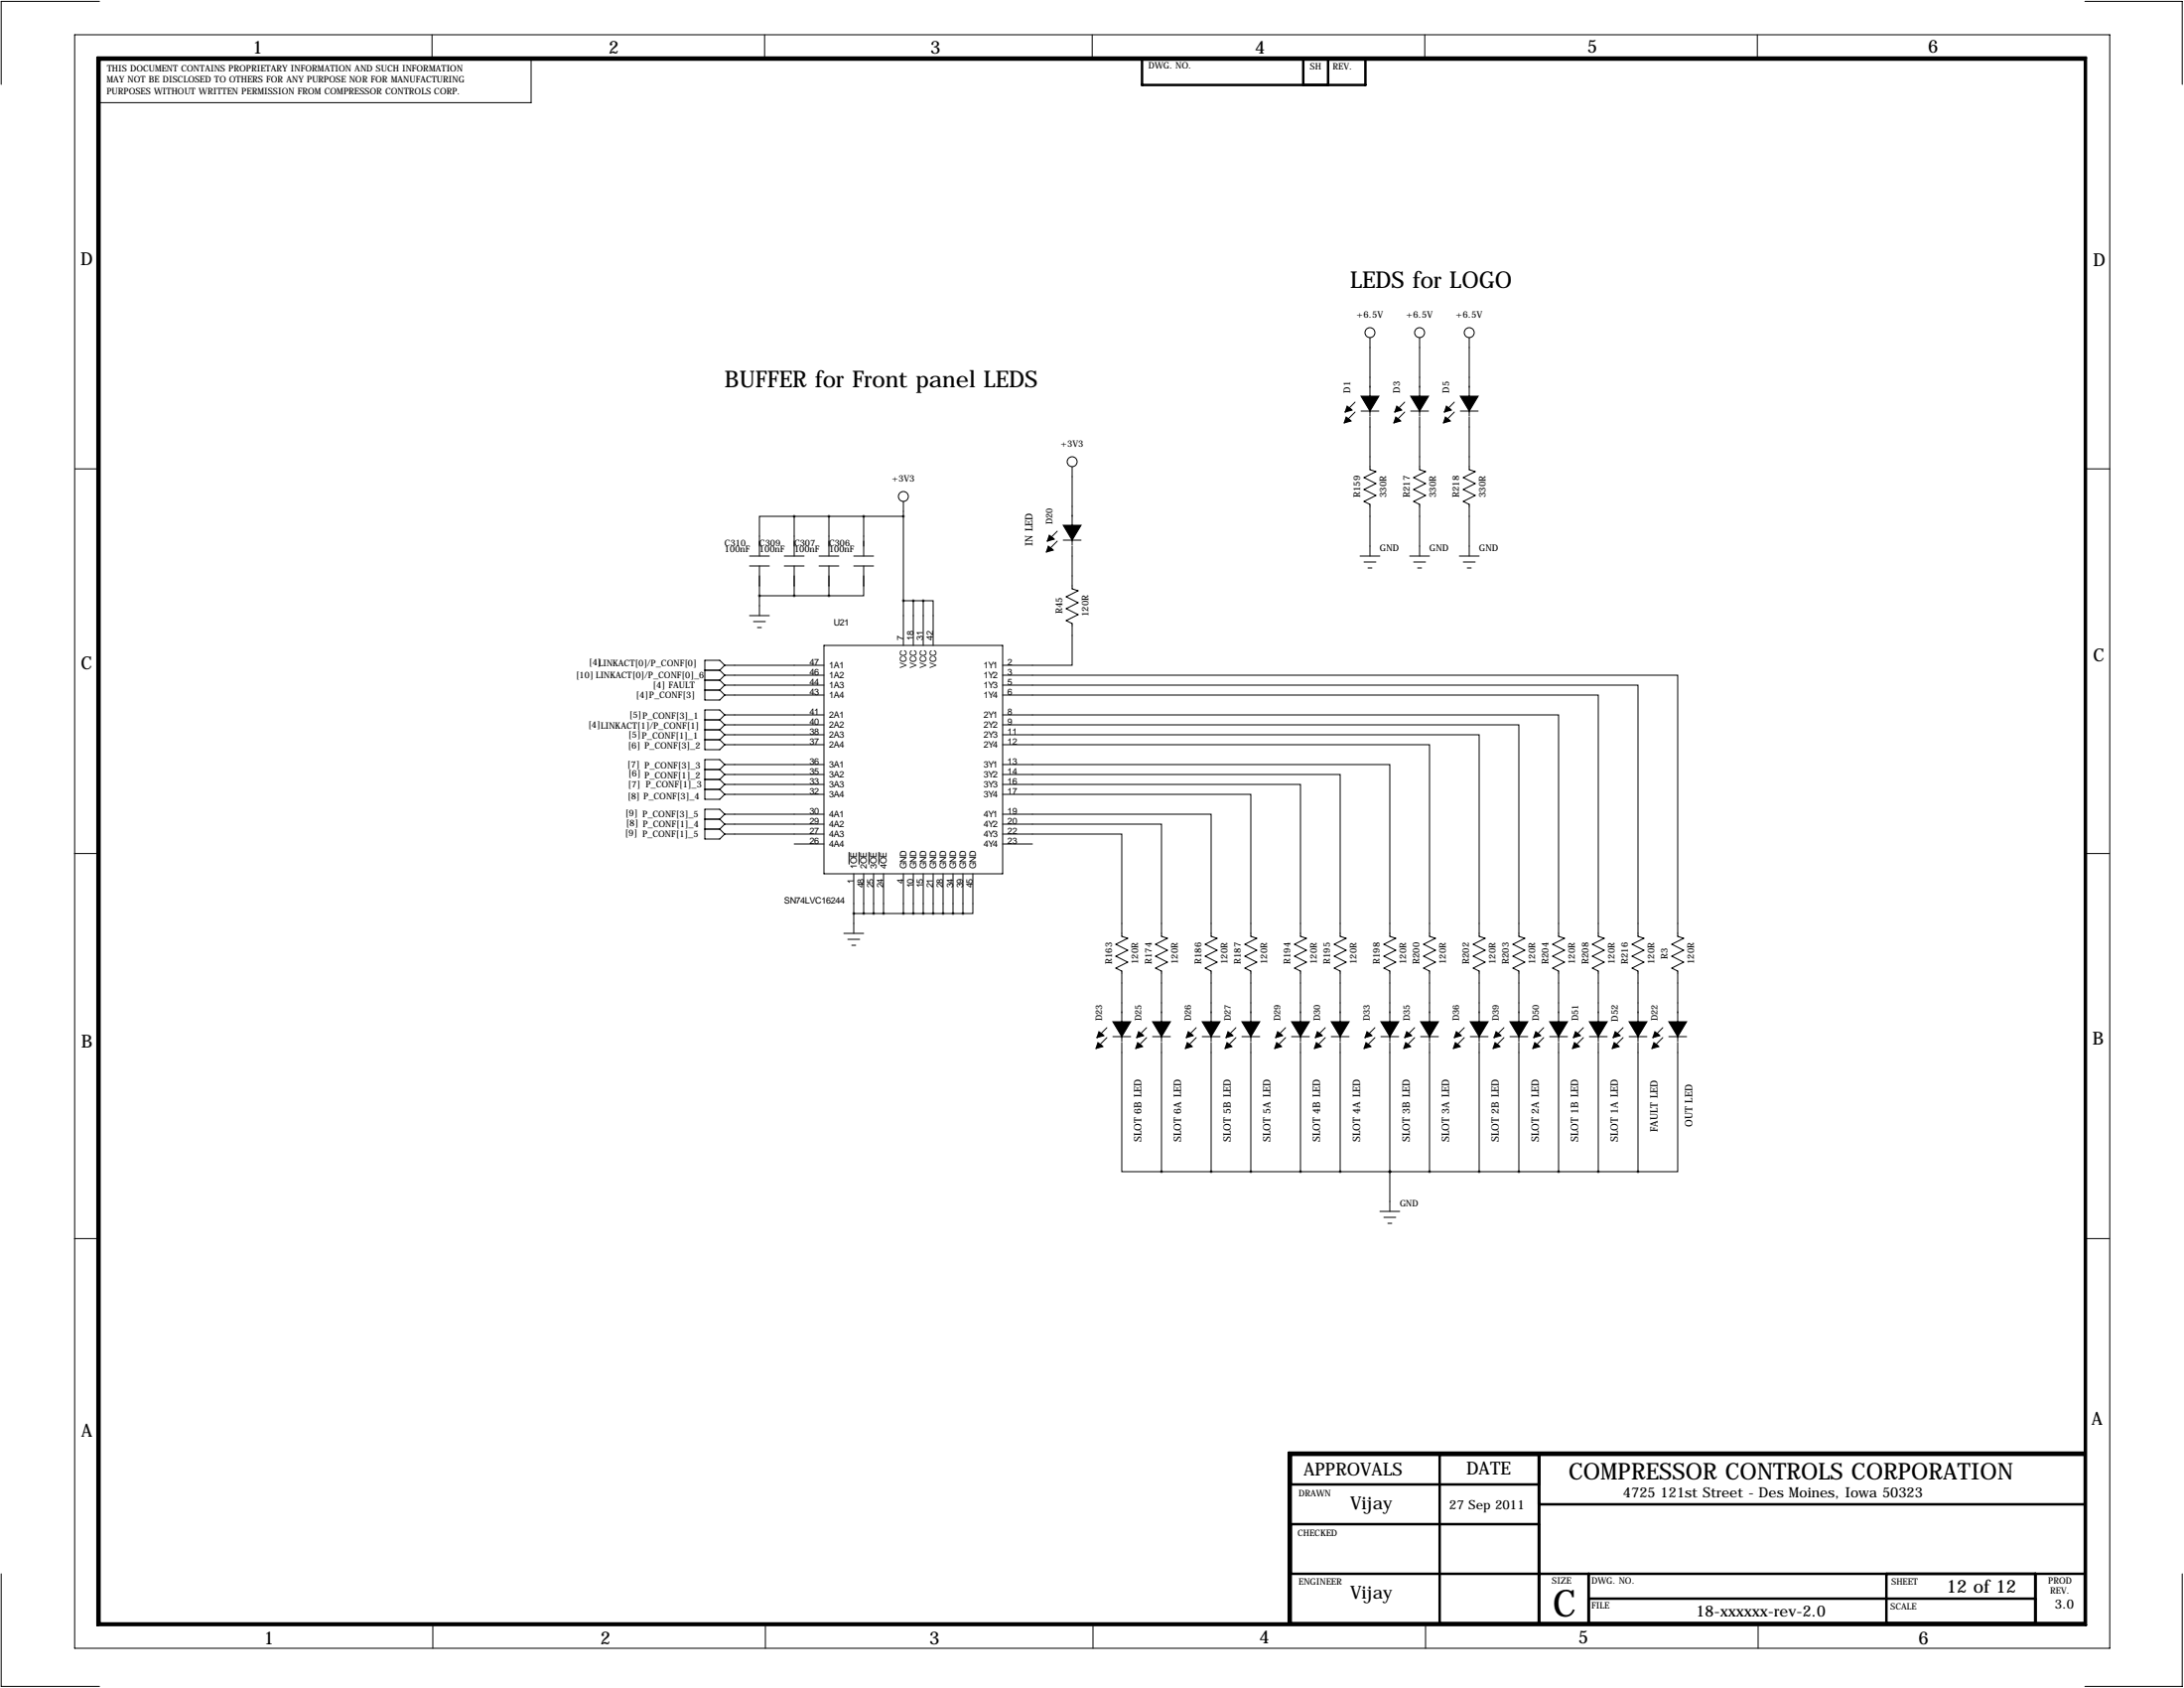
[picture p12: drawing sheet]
<svg xmlns="http://www.w3.org/2000/svg" width="559mm" height="432mm" viewBox="0 0 559 432" stroke-linecap="round" stroke-linejoin="round" font-family="sans-serif">
<g fill="none" stroke="#000" stroke-width=".25">
<path d="M19.1 8.9h520.7v412.7h-520.7zM25.5 .4h-25.2v21.2M110.5 8.9v6.3M143.1 15.2h-7.2v11.1h-110.9M195.6 8.9v6.3M279.5 8.9v6.3M364.5 8.9v6.3M449.6 8.9v6.3M533.5 .4h24.8v21.2M350.5 86.4v20M363.2 86.4v20M375.9 86.4v20"/>
<path d="M19.2 119.9h6.4M274.3 119.4v20M346.7 102.9l-2.5 2.5M346.7 105.4l-2.5 2.5M348.2 105.2h4.6M350.5 106.7v13.4l1.5 .5-3 1.6 3 1.5-3 1.5 3 1.5-3 1.6 1.5 .7v13.2M359.4 102.9l-2.5 2.5M359.4 105.4l-2.5 2.5M360.9 105.2h4.6M363.2 106.7v13.4l1.5 .5-3 1.6 3 1.5-3 1.5 3 1.5-3 1.6 1.5 .7v13.2M372.1 102.9l-2.5 2.5M372.1 105.4l-2.5 2.5"/>
<path d="M373.6 105.2h4.6M375.9 106.7v13.4l1.5 .5-3 1.6 3 1.5-3 1.5 3 1.5-3 1.6 1.5 .7v13.2M533.4 119.9h6.4M203.2 132.1h-8.9v10.1M203.2 132.1v10.1M203.2 132.1h27.9M212.1 132.1v10.1M221 132.1v10.1M231.1 128.3v36.8M270.5 135.9l-2.5 2.5M270.5 138.4l-2.5 2.6M272 138.2h4.6"/>
<path d="M274.3 139.7v10.9l1.5 .5-3 1.6 3 1.5-3 1.5 3 1.5-3 1.6 1.5 .7v10.7h-17.8M191.8 142.2h5M191.8 144.8h5M191.8 157.5h5M192.8 159h3M194.3 144.8v12.7M194.3 152.4h17.8M200.7 142.2h5M200.7 144.8h5M203.2 144.8v7.6M209.5 142.2h5.1M209.5 144.8h5.1"/>
<path d="M212.1 144.8v7.6M218.4 142.2h5.1M218.4 144.8h5.1M221 144.8v7.6h-8.9M231.1 153.7h5.1M233.7 153.7v11.4M236.2 153.7h2.6v11.4M236.2 153.7v11.4M348 142.2h5.1M349 143.8h3M350 145.3h1M360.7 142.2h5.1"/>
<path d="M361.7 143.8h3M362.7 145.3h1M373.4 142.2h5.1M374.4 143.8h3M375.4 145.3h1M180.3 176.5h3.8M180.3 171.4h3.8M180.3 174h3.8M184.1 176.5l1.3 1.3M184.1 171.4l1.3 1.3M184.1 174l1.3 1.3M185.4 170.2h25.4"/>
<path d="M185.4 172.7h25.4M185.4 175.3h25.4M185.4 177.8h25.4M185.4 170.2l-1.3-1.3h-3.8v10.2h3.8l1.3-1.3M185.4 170.2l-1.3 1.2M185.4 172.7l-1.3 1.3M185.4 175.3l-1.3 1.2M193.8 160.5h1M210.8 165.1h45.7v58.4h-45.7zM256.5 177.8h152.4v61.7l1.6 .5-3.1 1.6 3.1 1.5-3.1 1.5 3.1 1.5-3.1 1.5 1.5 .8v18M256.5 175.3h162.6v64.2l1.5 .5-3 1.6 3 1.5-3 1.5 3 1.5-3 1.5 1.5 .8v18M256.5 172.7h172.8v66.8l1.5 .5-3.1 1.6 3.1 1.5-3.1 1.5 3.1 1.5-3.1 1.5 1.6 .8v18"/>
<path d="M180.3 189.2h3.8M180.3 186.7h3.8M180.3 184.1h3.8M180.3 199.4h3.8M180.3 196.8h3.8M184.1 186.7l1.3 1.3M184.1 196.8l1.3 1.3M184.1 189.2l1.3 1.3M184.1 199.4l1.3 1.3M184.1 184.1l1.3 1.3M185.4 198.1h25.4M185.4 195.6h25.4"/>
<path d="M185.4 190.5h25.4M185.4 188h25.4M185.4 185.4h25.4M185.4 182.9h25.4M185.4 182.9l-1.3-1.3h-3.8v10.2h3.8l1.3-1.3M185.4 195.6l-1.3-1.3h-3.8v10.2h3.8l1.3-1.3M185.4 188l-1.3 1.2M185.4 182.9l-1.3 1.2M185.4 198.1l-1.3 1.3M185.4 195.6l-1.3 1.2M185.4 185.4l-1.3 1.3M256.5 198.1h86.4v41.4l1.5 .5-3 1.6 3 1.5-3 1.5 3 1.5-3 1.5 1.5 .8v18"/>
<path d="M256.5 195.6h99.1v43.9l1.5 .5-3 1.6 3 1.5-3 1.5 3 1.5-3 1.5 1.5 .8v18M256.5 190.5h109.3v49l1.5 .5-3.1 1.6 3.1 1.5-3.1 1.5 3.1 1.5-3.1 1.5 1.6 .8v18M256.5 188h122v51.5l1.5 .5-3.1 1.6 3.1 1.5-3.1 1.5 3.1 1.5-3.1 1.5 1.6 .8v18M256.5 185.4h132.1v54.1l1.5 .5-3 1.6 3 1.5-3 1.5 3 1.5-3 1.5 1.5 .8v18M256.5 182.9h142.3v56.6l1.5 .5-3 1.6 3 1.5-3 1.5 3 1.5-3 1.5 1.5 .8v18M19 218.3h6.5M180.3 201.9h3.8M180.3 212.1h3.8M180.3 209.5h3.8M184.1 209.5l1.3 1.3M184.1 201.9l1.3 1.3M184.1 212.1l1.3 1.3"/>
<path d="M185.4 213.4h25.4M185.4 210.8h25.4M185.4 208.3h25.4M185.4 203.2h25.4M185.4 200.7h25.4M185.4 208.3l-1.3-1.3h-3.8v7.6h3.8l1.3-1.2M185.4 200.7l-1.3 1.2M185.4 210.8l-1.3 1.3M185.4 208.3l-1.3 1.2M203.2 215.9h7.6M217.2 218v3.1M219.8 218v3.1"/>
<path d="M222.3 218v3.1M224.9 218v3.1M256.5 213.4h30.5v26.1l1.5 .5-3 1.6 3 1.5-3 1.5 3 1.5-3 1.5 1.5 .8v18M256.5 210.8h40.7v28.7l1.5 .5-3 1.6 3 1.5-3 1.5 3 1.5-3 1.5 1.5 .8v18M256.5 208.3h53.4v31.2l1.5 .5-3 1.6 3 1.5-3 1.5 3 1.5-3 1.5 1.5 .8v18M256.5 203.2h63.5v36.3l1.6 .5-3.1 1.6 3.1 1.5-3.1 1.5 3.1 1.5-3.1 1.5 1.5 .8v18M256.5 200.7h76.2v38.8l1.6 .5-3.1 1.6 3.1 1.5-3.1 1.5 3.1 1.5-3.1 1.5 1.5 .8v18M256.5 215.9h7.7M533.3 218.3h6.4M215.9 238.8h5.1M218.4 223.5v15.3M218.4 233.7h28"/>
<path d="M221 223.5v10.2M223.5 223.5v10.2M226.1 223.5v10.2M231.1 223.5v10.2M233.7 223.5v10.2M236.2 223.5v10.2M238.8 223.5v10.2M241.3 223.5v10.2M243.8 223.5v10.2M246.4 223.5v10.2M248.9 223.5v10.2h-2.5M216.9 240.3h3.1"/>
<path d="M217.9 241.8h1M283.2 262.9l-2.5 2.5M283.2 265.4l-2.5 2.6M284.7 265.2h4.6M287 266.7v33h10.2M293.4 262.9l-2.6 2.5M293.4 265.4l-2.6 2.6M294.9 265.2h4.6M297.2 266.7v33M306.1 262.9l-2.6 2.5M306.1 265.4l-2.6 2.6M307.6 265.2h4.6"/>
<path d="M309.9 266.7v33M316.2 262.9l-2.5 2.5M316.2 265.4l-2.5 2.6M317.8 265.2h4.5M320 266.7v33M328.9 262.9l-2.5 2.5M328.9 265.4l-2.5 2.6M330.5 265.2h4.5M332.7 266.7v33M339.1 262.9l-2.6 2.5M339.1 265.4l-2.6 2.6M340.6 265.2h4.6"/>
<path d="M342.9 266.7v33M351.8 262.9l-2.6 2.5M351.8 265.4l-2.6 2.6M353.3 265.2h4.6M355.6 266.7v43.2M361.9 262.9l-2.5 2.5M361.9 265.4l-2.5 2.6M363.5 265.2h4.5M365.8 266.7v33M374.6 262.9l-2.5 2.5M374.6 265.4l-2.5 2.6M376.2 265.2h4.5"/>
<path d="M378.5 266.7v33M384.8 262.9l-2.5 2.5M384.8 265.4l-2.5 2.6M386.3 265.2h4.6M388.6 266.7v33M395 262.9l-2.6 2.5M395 265.4l-2.6 2.6M396.5 265.2h4.6M398.8 266.7v33M405.1 262.9l-2.5 2.5M405.1 265.4l-2.5 2.6M406.7 265.2h4.5"/>
<path d="M408.9 266.7v33M415.3 262.9l-2.6 2.5M415.3 265.4l-2.6 2.6M416.8 265.2h4.6M419.1 266.7v33M425.4 262.9l-2.5 2.5M425.4 265.4l-2.5 2.6M427 265.2h4.5M429.3 266.7v33h-10.2M297.2 299.7h121.9M355.6 299.7h.1M19 316.8h6.5"/>
<path d="M353.1 309.9h5M354.1 311.4h3M355.1 312.9h1M533.3 316.8h6.4M.3 402.6v28.8h25.2M110.7 415.3v6.3M195.8 415.3v6.3M279.7 415.3v6.3M364.7 415.3v6.3M449.8 415.3v6.3M558.3 402.6v28.8h-24.8"/>
<circle cx="350.5" cy="85.1" r="1.27"/>
<circle cx="363.2" cy="85.1" r="1.27"/>
<circle cx="375.9" cy="85.1" r="1.27"/>
<circle cx="274.3" cy="118.1" r="1.27"/>
<circle cx="231.1" cy="127" r="1.27"/>
</g>
<g fill="none" stroke="#000" stroke-width=".63">
<path d="M24.9 14.7h508.8v401h-508.8zM25.5 15.2h508v400.1h-508zM292.2 15h57.2v6.7h-57.2zM333.5 21.7v-6.7h6.3v6.7M330.3 379.7h63.5M368.4 372.1v43.2M393.8 372.1v43.2M533.5 372.1h-203.2v43.2M533.5 371.6h-203.8v43.7M330.3 389.9h63.5M393.8 384.8h139.7M330.3 402.6h203.2"/>
<path d="M406.5 402.6v12.7M406.5 408.9h114.3M482.7 402.6v12.7M520.8 402.6v12.7"/>
</g>
<g fill="#000" stroke="#000" stroke-width=".25">
<path d="M344.4 106.7l1.3 1-1.8 .5zM344.7 103.9l1.2 1-1.7 .5zM350.5 101.3h2.3l-2.3 3.9zM348.2 101.3h2.3v3.9zM357.1 106.7l1.3 1-1.8 .5zM357.4 103.9l1.2 1-1.7 .5zM363.2 101.3h2.3l-2.3 3.9zM360.9 101.3h2.3v3.9zM369.8 106.7l1.3 1-1.8 .5zM370.1 103.9l1.2 1-1.7 .5zM375.9 101.3h2.3l-2.3 3.9zM373.6 101.3h2.3v3.9z"/>
<path d="M268.5 136.9l1.2 1-1.7 .5zM274.3 134.4h2.3l-2.3 3.8zM272 134.4h2.3v3.8zM268.2 139.7l1.3 1-1.8 .5zM280.9 266.7l1.3 1-1.8 .5zM281.2 263.9l1.2 1-1.7 .5zM287 261.4h2.3l-2.3 3.8zM284.7 261.4h2.3v3.8zM291.1 266.7l1.3 1-1.8 .5zM291.3 263.9l1.3 1-1.8 .5zM297.2 261.4h2.3l-2.3 3.8zM294.9 261.4h2.3v3.8z"/>
<path d="M303.8 266.7l1.3 1-1.8 .5zM304 263.9l1.3 1-1.8 .5zM309.9 261.4h2.3l-2.3 3.8zM307.6 261.4h2.3v3.8zM313.9 266.7l1.3 1-1.8 .5zM314.2 263.9l1.3 1-1.8 .5zM320 261.4h2.3l-2.3 3.8zM317.8 261.4h2.2v3.8zM326.6 266.7l1.3 1-1.8 .5zM326.9 263.9l1.3 1-1.8 .5zM332.7 261.4h2.3l-2.3 3.8zM330.5 261.4h2.2v3.8z"/>
<path d="M336.8 266.7l1.3 1-1.8 .5zM337.1 263.9l1.2 1-1.8 .5zM342.9 261.4h2.3l-2.3 3.8zM340.6 261.4h2.3v3.8zM349.5 266.7l1.3 1-1.8 .5zM349.8 263.9l1.2 1-1.8 .5zM355.6 261.4h2.3l-2.3 3.8zM353.3 261.4h2.3v3.8zM359.7 266.7l1.2 1-1.7 .5zM359.9 263.9l1.3 1-1.8 .5zM365.8 261.4h2.2l-2.2 3.8zM363.5 261.4h2.3v3.8z"/>
<path d="M372.4 266.7l1.2 1-1.7 .5zM372.6 263.9l1.3 1-1.8 .5zM378.5 261.4h2.2l-2.2 3.8zM376.2 261.4h2.3v3.8zM382.5 266.7l1.3 1-1.8 .5zM382.8 263.9l1.2 1-1.7 .5zM388.6 261.4h2.3l-2.3 3.8zM386.3 261.4h2.3v3.8zM392.7 266.7l1.3 1-1.8 .5zM392.9 263.9l1.3 1-1.8 .5zM398.8 261.4h2.3l-2.3 3.8zM396.5 261.4h2.3v3.8z"/>
<path d="M402.8 266.7l1.3 1-1.8 .5zM403.1 263.9l1.3 1-1.8 .5zM408.9 261.4h2.3l-2.3 3.8zM406.7 261.4h2.2v3.8zM413 266.7l1.3 1-1.8 .5zM413.3 263.9l1.2 1-1.8 .5zM419.1 261.4h2.3l-2.3 3.8zM416.8 261.4h2.3v3.8zM423.2 266.7l1.2 1-1.7 .5zM423.4 263.9l1.3 1-1.8 .5zM429.3 261.4h2.2l-2.2 3.8zM427 261.4h2.3v3.8z"/>
</g>
<path d="M218.4 233.7a.05 .05 0 0 0 .1 0 .05 .05 0 0 0-.1 0zM226 233.7a.05 .05 0 0 0 .1 0 .05 .05 0 0 0-.1 0zM231.1 233.7a.05 .05 0 0 0 .1 0 .05 .05 0 0 0-.1 0zM243.8 233.7a.05 .05 0 0 0 .1 0 .05 .05 0 0 0-.1 0zM238.7 233.7a.05 .05 0 0 0 .1 0 .05 .05 0 0 0-.1 0zM231.1 153.7a.05 .05 0 0 0 .1 0 .05 .05 0 0 0-.1 0zM231.1 132.1a.05 .05 0 0 0 .1 0 .05 .05 0 0 0-.1 0zM408.9 299.7a.05 .05 0 0 0 .1 0 .05 .05 0 0 0-.1 0zM378.4 299.7a.05 .05 0 0 0 .1 0 .05 .05 0 0 0-.1 0zM365.7 299.7a.05 .05 0 0 0 .1 0 .05 .05 0 0 0-.1 0zM332.7 299.7a.05 .05 0 0 0 .1 0 .05 .05 0 0 0-.1 0zM320 299.7a.05 .05 0 0 0 .1 0 .05 .05 0 0 0-.1 0z" fill="#000" stroke="#000" stroke-width=".63"/>
<text font-size="9.6" x="397.3" y="413.5">C</text>
<g font-size="5.9">
<text x="345.4" y="73.7">LEDS for LOGO</text>
<text x="185.4" y="99.1">BUFFER for Front panel LEDS</text>
<text x="401.4" y="378.6">COMPRESSOR CONTROLS CORPORATION</text>
</g>
<g font-size="4.6">
<text x="64.6" y="13.7">1</text>
<text x="155.8" y="13.7">2</text>
<text x="238" y="13.7">3</text>
<text x="321.1" y="13.7">4</text>
<text x="406.1" y="13.5">5</text>
<text x="493.3" y="13.5">6</text>
<text x="20.6" y="67.9">D</text>
<text x="535.6" y="68.1">D</text>
<text x="20.7" y="171.1">C</text>
<text x="535.5" y="169.2">C</text>
<text x="20.8" y="268.1">B</text>
<text x="535.4" y="267.2">B</text>
<text x="535.2" y="364.5">A</text>
<text x="20.8" y="367.5">A</text>
<text x="333.6" y="377.4">APPROVALS</text>
<text x="375.2" y="377.2">DATE</text>
<text x="345.4" y="386.1">Vijay</text>
<text x="498" y="407.4">12 of 12</text>
<text x="345.4" y="408.9">Vijay</text>
<text x="67.5" y="420.6">1</text>
<text x="153.6" y="420.6">2</text>
<text x="237.8" y="420.6">3</text>
<text x="322.2" y="420.5">4</text>
<text x="403.9" y="420.4">5</text>
<text x="490.9" y="420.6">6</text>
</g>
<text font-size="4" x="434" y="413.6">18-xxxxxx-rev-2.0</text>
<text font-size="3.6" x="415.3" y="383">4725 121st Street - Des Moines, Iowa 50323</text>
<g font-size="3.3">
<text x="370.8" y="386.1">27 Sep 2011</text>
<text x="525.8" y="411.5">3.0</text>
</g>
<g font-size="2.6">
<text x="264.2" y="139.7" transform="rotate(-90 264.2 139.7)">IN LED</text>
<text x="292.1" y="292.1" transform="rotate(-90 292.1 292.1)">SLOT 6B LED</text>
<text x="302.3" y="292.1" transform="rotate(-90 302.3 292.1)">SLOT 6A LED</text>
<text x="315" y="292.1" transform="rotate(-90 315 292.1)">SLOT 5B LED</text>
<text x="325.1" y="292.1" transform="rotate(-90 325.1 292.1)">SLOT 5A LED</text>
<text x="337.8" y="292.1" transform="rotate(-90 337.8 292.1)">SLOT 4B LED</text>
<text x="348" y="292.1" transform="rotate(-90 348 292.1)">SLOT 4A LED</text>
<text x="360.7" y="292.1" transform="rotate(-90 360.7 292.1)">SLOT 3B LED</text>
<text x="370.8" y="292.1" transform="rotate(-90 370.8 292.1)">SLOT 3A LED</text>
<text x="383.5" y="292.1" transform="rotate(-90 383.5 292.1)">SLOT 2B LED</text>
<text x="393.7" y="292.1" transform="rotate(-90 393.7 292.1)">SLOT 2A LED</text>
<text x="403.9" y="292.1" transform="rotate(-90 403.9 292.1)">SLOT 1B LED</text>
<text x="414" y="292.1" transform="rotate(-90 414 292.1)">SLOT 1A LED</text>
<text x="424.2" y="289.6" transform="rotate(-90 424.2 289.6)">FAULT LED</text>
<text x="433.1" y="288.3" transform="rotate(-90 433.1 288.3)">OUT LED</text>
</g>
<g font-size="2.4">
<text x="347.1" y="81.3">+6.5V</text>
<text x="359.8" y="81.3">+6.5V</text>
<text x="372.5" y="81.3">+6.5V</text>
<text x="345.4" y="100.6" transform="rotate(-90 345.4 100.6)">D1</text>
<text x="358.1" y="100.6" transform="rotate(-90 358.1 100.6)">D3</text>
<text x="370.8" y="100.6" transform="rotate(-90 370.8 100.6)">D5</text>
<text x="348" y="127.2" transform="rotate(-90 348 127.2)">R159</text>
<text x="354.7" y="127.2" transform="rotate(-90 354.7 127.2)">330R</text>
<text x="360.7" y="127.2" transform="rotate(-90 360.7 127.2)">R217</text>
<text x="367.4" y="127.2" transform="rotate(-90 367.4 127.2)">330R</text>
<text x="373.4" y="127.2" transform="rotate(-90 373.4 127.2)">R218</text>
<text x="380.1" y="127.2" transform="rotate(-90 380.1 127.2)">330R</text>
<text x="353.1" y="141">GND</text>
<text x="365.8" y="141">GND</text>
<text x="378.5" y="141">GND</text>
<text x="271.8" y="157" transform="rotate(-90 271.8 157)">R45</text>
<text x="278.5" y="157.7" transform="rotate(-90 278.5 157.7)">120R</text>
<text x="426.7" y="245.3" transform="rotate(-90 426.7 245.3)">R3</text>
<text x="284.5" y="246.6" transform="rotate(-90 284.5 246.6)">R163</text>
<text x="291.2" y="246.6" transform="rotate(-90 291.2 246.6)">120R</text>
<text x="294.6" y="246.6" transform="rotate(-90 294.6 246.6)">R174</text>
<text x="301.4" y="246.6" transform="rotate(-90 301.4 246.6)">120R</text>
<text x="307.3" y="246.6" transform="rotate(-90 307.3 246.6)">R186</text>
<text x="314.1" y="246.6" transform="rotate(-90 314.1 246.6)">120R</text>
<text x="317.5" y="246.6" transform="rotate(-90 317.5 246.6)">R187</text>
<text x="324.2" y="246.6" transform="rotate(-90 324.2 246.6)">120R</text>
<text x="330.2" y="246.6" transform="rotate(-90 330.2 246.6)">R194</text>
<text x="336.9" y="246.6" transform="rotate(-90 336.9 246.6)">120R</text>
<text x="340.4" y="246.6" transform="rotate(-90 340.4 246.6)">R195</text>
<text x="347.1" y="246.6" transform="rotate(-90 347.1 246.6)">120R</text>
<text x="353.1" y="246.6" transform="rotate(-90 353.1 246.6)">R198</text>
<text x="359.8" y="246.6" transform="rotate(-90 359.8 246.6)">120R</text>
<text x="363.2" y="246.6" transform="rotate(-90 363.2 246.6)">R200</text>
<text x="370" y="246.6" transform="rotate(-90 370 246.6)">120R</text>
<text x="375.9" y="246.6" transform="rotate(-90 375.9 246.6)">R202</text>
<text x="382.7" y="246.6" transform="rotate(-90 382.7 246.6)">120R</text>
<text x="386.1" y="246.6" transform="rotate(-90 386.1 246.6)">R203</text>
<text x="392.8" y="246.6" transform="rotate(-90 392.8 246.6)">120R</text>
<text x="396.2" y="246.6" transform="rotate(-90 396.2 246.6)">R204</text>
<text x="403" y="246.6" transform="rotate(-90 403 246.6)">120R</text>
<text x="406.4" y="246.6" transform="rotate(-90 406.4 246.6)">R208</text>
<text x="413.1" y="246.6" transform="rotate(-90 413.1 246.6)">120R</text>
<text x="416.6" y="246.6" transform="rotate(-90 416.6 246.6)">R216</text>
<text x="423.3" y="246.6" transform="rotate(-90 423.3 246.6)">120R</text>
<text x="433.5" y="246.6" transform="rotate(-90 433.5 246.6)">120R</text>
<text x="414" y="261.3" transform="rotate(-90 414 261.3)">D52</text>
</g>
<g font-size="2.3">
<text x="293.8" y="17.6">DWG. NO.</text>
<text x="335.2" y="17.7">SH</text>
<text x="341" y="17.7">REV.</text>
<text x="27.3" y="21.1">MAY NOT BE DISCLOSED TO OTHERS FOR ANY PURPOSE NOR FOR MANUFACTURING</text>
<text x="27.4" y="18.3">THIS DOCUMENT CONTAINS PROPRIETARY INFORMATION AND SUCH INFORMATION</text>
<text x="27.3" y="24.2">PURPOSES WITHOUT WRITTEN PERMISSION FROM COMPRESSOR CONTROLS CORP.</text>
<text x="271.4" y="114.3">+3V3</text>
<text x="228.2" y="123.2">+3V3</text>
<text x="269.2" y="134.2" transform="rotate(-90 269.2 134.2)">D20</text>
<text x="185.4" y="139.7">C310</text>
<text x="185.4" y="141.3">100nF</text>
<text x="194.3" y="139.7">C309</text>
<text x="194.3" y="141.3">100nF</text>
<text x="203.2" y="139.7">C307</text>
<text x="203.2" y="141.3">100nF</text>
<text x="212.1" y="139.7">C306</text>
<text x="212.1" y="141.3">100nF</text>
<text x="213.4" y="160">U21</text>
<text x="231.1" y="163.8" transform="rotate(-90 231.1 163.8)">7</text>
<text x="233.7" y="163.8" transform="rotate(-90 233.7 163.8)">18</text>
<text x="236.2" y="163.8" transform="rotate(-90 236.2 163.8)">31</text>
<text x="238.8" y="163.8" transform="rotate(-90 238.8 163.8)">42</text>
<text x="147.3" y="173.5">[10] LINKACT[0]/P_CONF[0]_6</text>
<text x="150.7" y="170.2">[4]LINKACT[0]/P_CONF[0]</text>
<text x="207.2" y="170.2">47</text>
<text x="207.2" y="172.7">46</text>
<text x="212.1" y="170.9">1A1</text>
<text x="212.1" y="173.5">1A2</text>
<text x="231.9" y="171" transform="rotate(-90 231.9 171)">VCC</text>
<text x="234.4" y="171" transform="rotate(-90 234.4 171)">VCC</text>
<text x="237" y="171" transform="rotate(-90 237 171)">VCC</text>
<text x="239.5" y="171" transform="rotate(-90 239.5 171)">VCC</text>
<text x="251.7" y="170.9">1Y1</text>
<text x="251.7" y="173.5">1Y2</text>
<text x="257.8" y="170.2">2</text>
<text x="257.8" y="172.7">3</text>
<text x="162.7" y="178.6">[4]P_CONF[3]</text>
<text x="167" y="176.1">[4] FAULT</text>
<text x="207.2" y="175.3">44</text>
<text x="207.2" y="177.8">43</text>
<text x="212.1" y="176">1A3</text>
<text x="212.1" y="178.6">1A4</text>
<text x="251.7" y="176">1Y3</text>
<text x="251.7" y="178.6">1Y4</text>
<text x="257.8" y="175.3">5</text>
<text x="257.8" y="177.8">6</text>
<text x="161" y="183.7">[5]P_CONF[3]_1</text>
<text x="207.2" y="182.9">41</text>
<text x="207.2" y="185.4">40</text>
<text x="212.1" y="183.6">2A1</text>
<text x="251.7" y="183.6">2Y1</text>
<text x="257.8" y="185.4">9</text>
<text x="257.8" y="182.9">8</text>
<text x="150.5" y="186.3">[4]LINKACT[1]/P_CONF[1]</text>
<text x="160.7" y="191.5">[6] P_CONF[3]_2</text>
<text x="160.8" y="188.8">[5]P_CONF[1]_1</text>
<text x="207.2" y="188">38</text>
<text x="207.2" y="190.5">37</text>
<text x="212.1" y="186.2">2A2</text>
<text x="212.1" y="188.7">2A3</text>
<text x="212.1" y="191.3">2A4</text>
<text x="251.7" y="191.3">2Y4</text>
<text x="251.7" y="188.7">2Y3</text>
<text x="251.7" y="186.2">2Y2</text>
<text x="257.8" y="190.5">12</text>
<text x="257.8" y="188">11</text>
<text x="160.5" y="196.3">[7] P_CONF[3]_3</text>
<text x="207.2" y="195.6">36</text>
<text x="212.1" y="196.3">3A1</text>
<text x="251.7" y="196.3">3Y1</text>
<text x="257.8" y="195.6">13</text>
<text x="160.7" y="201.4">[7] P_CONF[1]_3</text>
<text x="160.8" y="198.7">[6] P_CONF[1]_2</text>
<text x="207.2" y="198.1">35</text>
<text x="207.2" y="200.7">33</text>
<text x="207.2" y="203.2">32</text>
<text x="212.1" y="198.9">3A2</text>
<text x="212.1" y="201.4">3A3</text>
<text x="212.1" y="204">3A4</text>
<text x="251.7" y="204">3Y4</text>
<text x="251.7" y="201.4">3Y3</text>
<text x="251.7" y="198.9">3Y2</text>
<text x="257.8" y="203.2">17</text>
<text x="257.8" y="200.7">16</text>
<text x="257.8" y="198.1">14</text>
<text x="160" y="208.8">[9] P_CONF[3]_5</text>
<text x="160.6" y="204.4">[8] P_CONF[3]_4</text>
<text x="207.2" y="208.3">30</text>
<text x="212.1" y="209">4A1</text>
<text x="251.7" y="209">4Y1</text>
<text x="257.8" y="208.3">19</text>
<text x="159.9" y="214">[9] P_CONF[1]_5</text>
<text x="160.2" y="211.3">[8] P_CONF[1]_4</text>
<text x="207.2" y="210.8">29</text>
<text x="207.2" y="213.4">27</text>
<text x="207.2" y="215.9">26</text>
<text x="212.1" y="211.6">4A2</text>
<text x="212.1" y="214.1">4A3</text>
<text x="251.7" y="214.1">4Y3</text>
<text x="251.7" y="211.6">4Y2</text>
<text x="257.8" y="215.9">23</text>
<text x="257.8" y="213.4">22</text>
<text x="257.8" y="210.8">20</text>
<text x="212.1" y="216.7">4A4</text>
<text x="251.7" y="216.7">4Y4</text>
<text x="218.4" y="226" transform="rotate(-90 218.4 226)">1</text>
<text x="219.2" y="222.2" transform="rotate(-90 219.2 222.2)">1OE</text>
<text x="221" y="227.2" transform="rotate(-90 221 227.2)">48</text>
<text x="221.7" y="222.2" transform="rotate(-90 221.7 222.2)">2OE</text>
<text x="223.5" y="227.2" transform="rotate(-90 223.5 227.2)">25</text>
<text x="224.3" y="222.2" transform="rotate(-90 224.3 222.2)">3OE</text>
<text x="226.1" y="227.2" transform="rotate(-90 226.1 227.2)">24</text>
<text x="226.8" y="222.2" transform="rotate(-90 226.8 222.2)">4OE</text>
<text x="231.1" y="226" transform="rotate(-90 231.1 226)">4</text>
<text x="231.9" y="222.2" transform="rotate(-90 231.9 222.2)">GND</text>
<text x="233.7" y="227.2" transform="rotate(-90 233.7 227.2)">10</text>
<text x="234.4" y="222.2" transform="rotate(-90 234.4 222.2)">GND</text>
<text x="236.2" y="227.2" transform="rotate(-90 236.2 227.2)">15</text>
<text x="237" y="222.2" transform="rotate(-90 237 222.2)">GND</text>
<text x="238.8" y="227.2" transform="rotate(-90 238.8 227.2)">21</text>
<text x="239.5" y="222.2" transform="rotate(-90 239.5 222.2)">GND</text>
<text x="241.3" y="227.2" transform="rotate(-90 241.3 227.2)">28</text>
<text x="242.1" y="222.2" transform="rotate(-90 242.1 222.2)">GND</text>
<text x="243.8" y="227.2" transform="rotate(-90 243.8 227.2)">34</text>
<text x="244.6" y="222.2" transform="rotate(-90 244.6 222.2)">GND</text>
<text x="246.4" y="227.2" transform="rotate(-90 246.4 227.2)">39</text>
<text x="247.1" y="222.2" transform="rotate(-90 247.1 222.2)">GND</text>
<text x="248.9" y="227.2" transform="rotate(-90 248.9 227.2)">45</text>
<text x="249.7" y="222.2" transform="rotate(-90 249.7 222.2)">GND</text>
<text x="200.7" y="231.1">SN74LVC16244</text>
<text x="281.9" y="261.2" transform="rotate(-90 281.9 261.2)">D23</text>
<text x="292.1" y="261.2" transform="rotate(-90 292.1 261.2)">D25</text>
<text x="304.8" y="261.2" transform="rotate(-90 304.8 261.2)">D26</text>
<text x="315" y="261.2" transform="rotate(-90 315 261.2)">D27</text>
<text x="327.7" y="261.2" transform="rotate(-90 327.7 261.2)">D29</text>
<text x="337.8" y="261.2" transform="rotate(-90 337.8 261.2)">D30</text>
<text x="350.5" y="261.2" transform="rotate(-90 350.5 261.2)">D33</text>
<text x="360.7" y="261.2" transform="rotate(-90 360.7 261.2)">D35</text>
<text x="373.4" y="261.2" transform="rotate(-90 373.4 261.2)">D36</text>
<text x="383.5" y="261.2" transform="rotate(-90 383.5 261.2)">D39</text>
<text x="393.7" y="261.2" transform="rotate(-90 393.7 261.2)">D50</text>
<text x="403.9" y="261.2" transform="rotate(-90 403.9 261.2)">D51</text>
<text x="424.2" y="261.2" transform="rotate(-90 424.2 261.2)">D22</text>
<text x="358.1" y="308.6">GND</text>
<text x="332.3" y="382.8">DRAWN</text>
<text x="332" y="392.9">CHECKED</text>
<text x="332.3" y="405.4">ENGINEER</text>
<text x="397.1" y="405.1">SIZE</text>
<text x="407.2" y="405.1">DWG. NO.</text>
<text x="483.9" y="405.4">SHEET</text>
<text x="524.1" y="405.1">PROD</text>
<text x="524.6" y="407.7">REV.</text>
<text x="407.2" y="411.5">FILE</text>
<text x="483.7" y="411.7">SCALE</text>
</g>
</svg>
